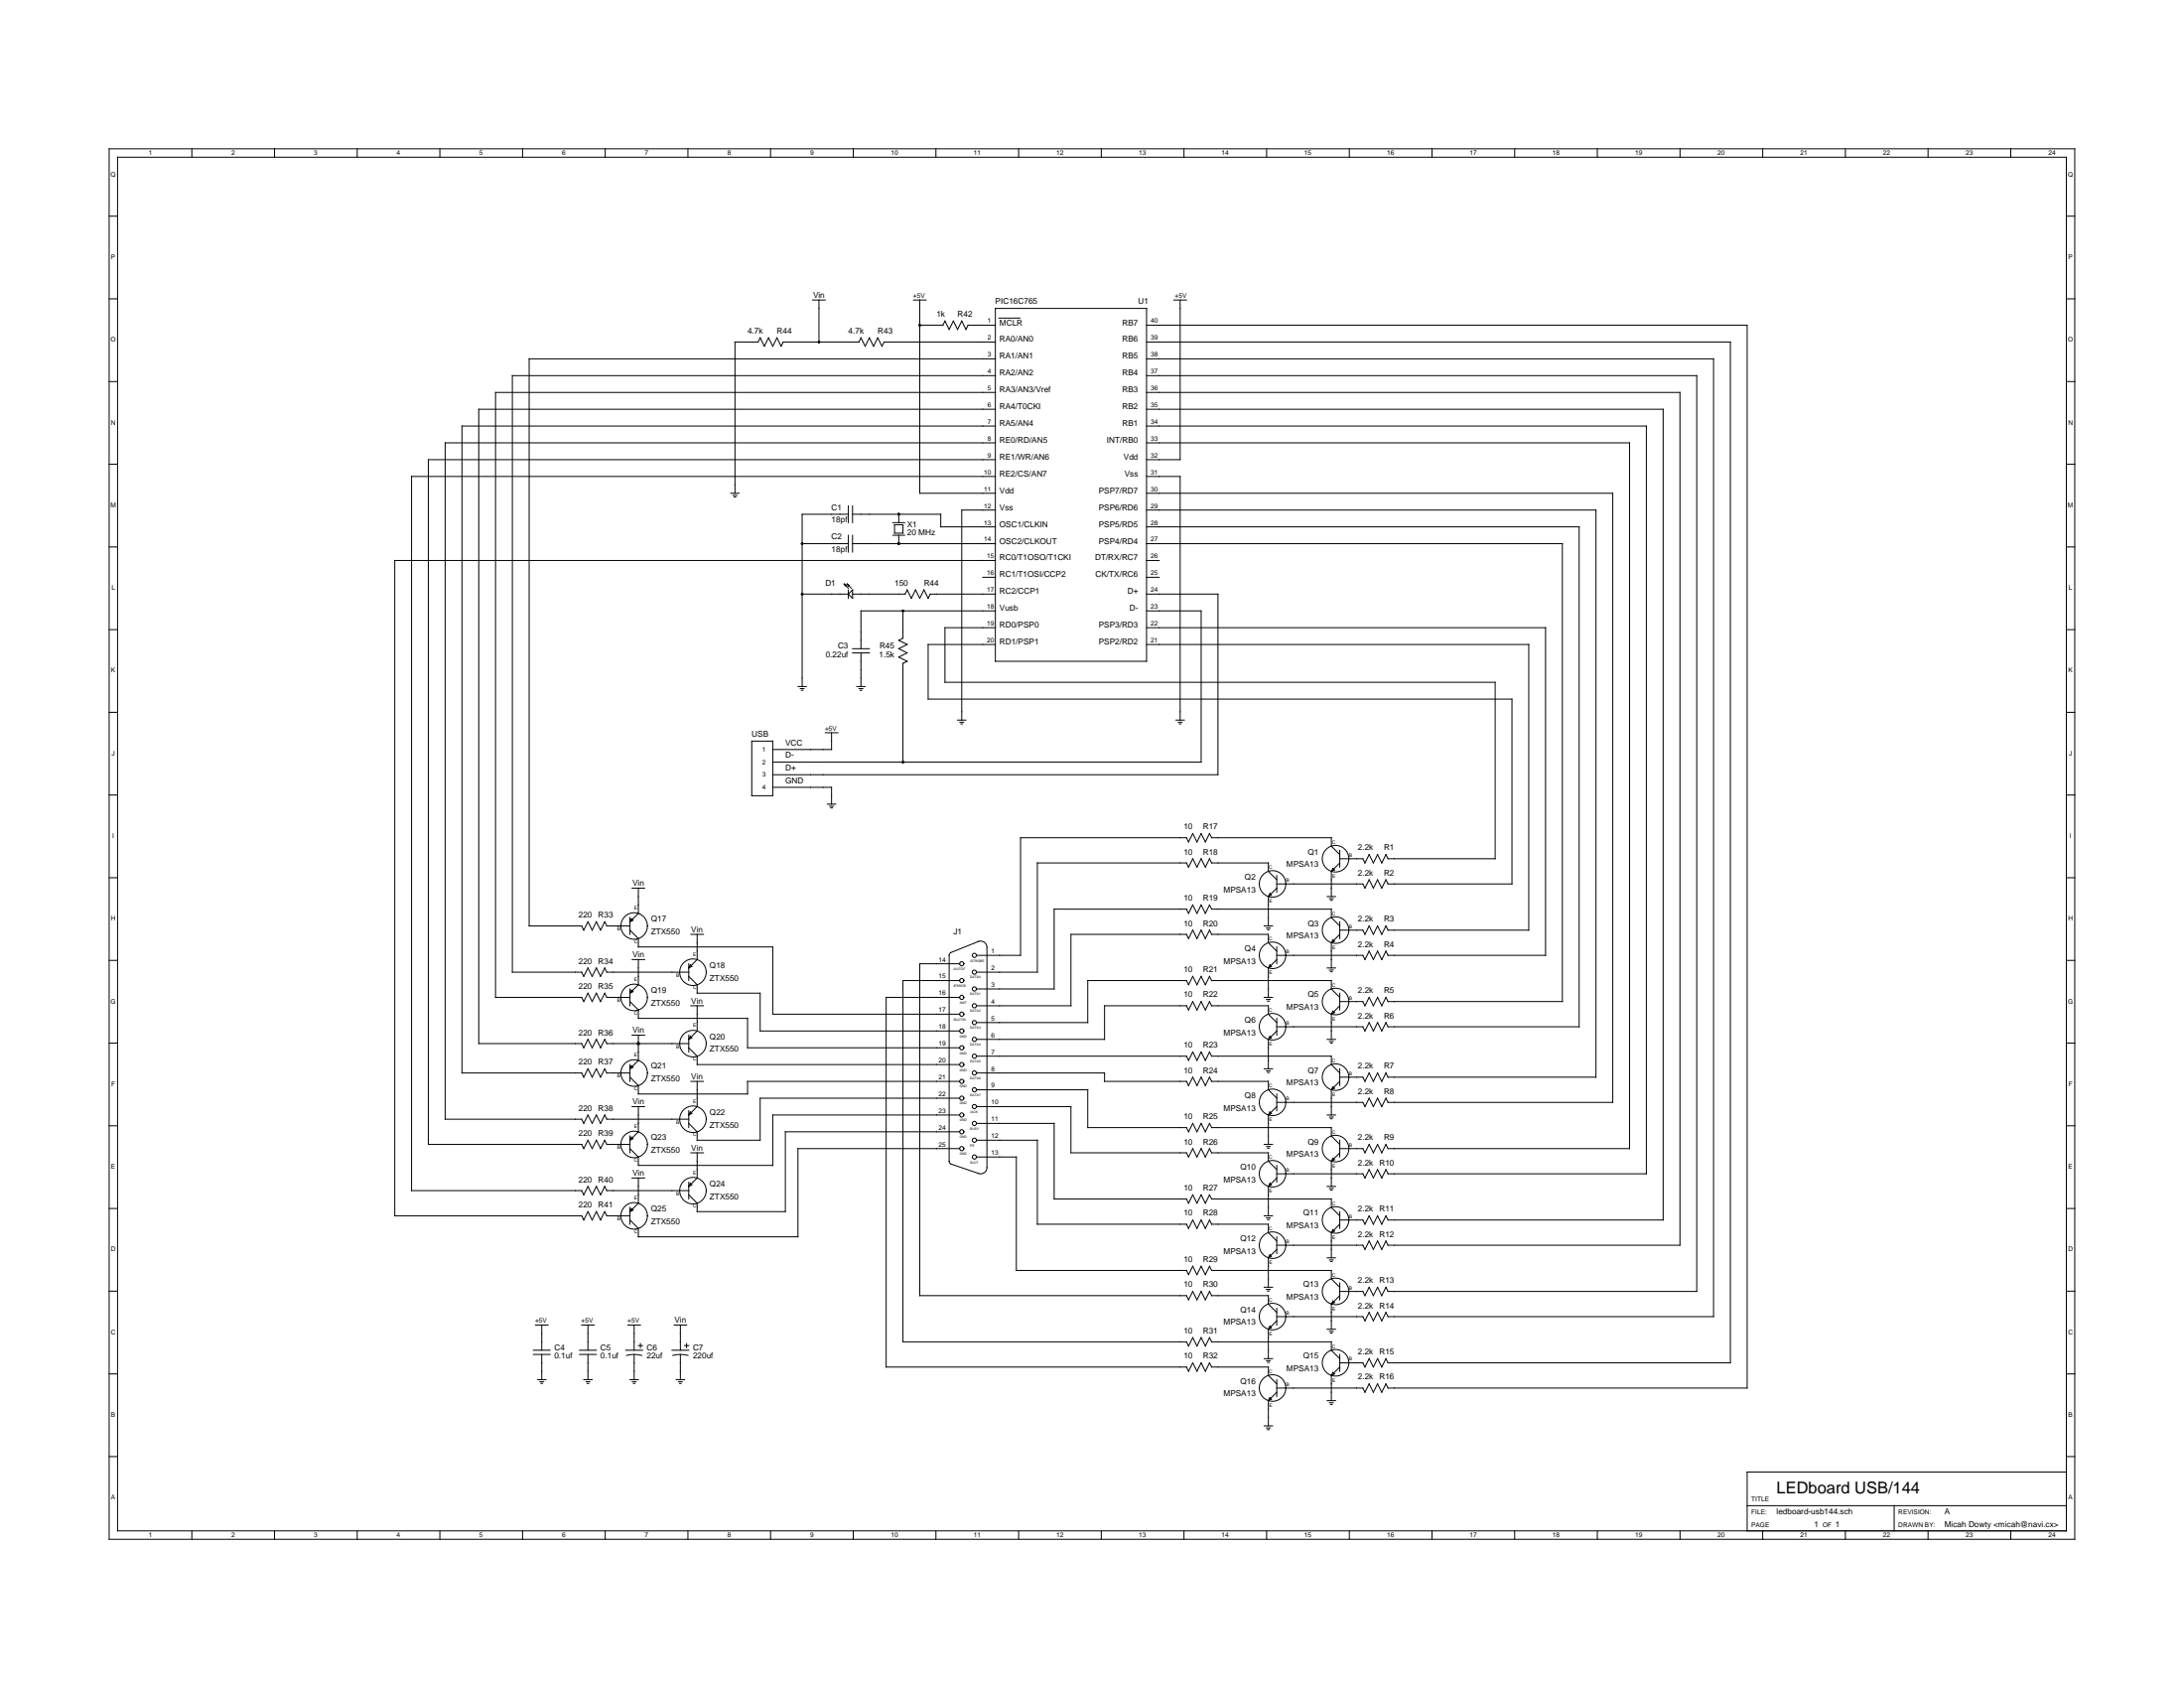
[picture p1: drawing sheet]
<svg xmlns="http://www.w3.org/2000/svg" width="279mm" height="216mm" viewBox="0 0 279 216" stroke-linecap="round" stroke-linejoin="round" font-family="sans-serif">
<g fill="none" stroke="#000" stroke-width=".13">
<path d="M14 19h251.4v177.9h-251.4zM24.5 19v1.1M35.1 19v1.1M45.7 19v1.1M56.3 19v1.1M66.9 19v1.1M77.4 19v1.1M88 19v1.1M98.6 19v1.1M109.2 19v1.1M119.7 19v1.1M130.3 19v1.1"/>
<path d="M140.9 19v1.1M151.5 19v1.1M162 19v1.1M172.6 19v1.1M183.2 19v1.1M193.8 19v1.1M204.3 19v1.1M214.9 19v1.1M225.5 19v1.1M236.1 19v1.1M246.7 19v1.1M257.2 19v1.1"/>
<path d="M14 38.2h1M14 27.6h1M15 20.1h249.3v175.7h-249.3zM104 38.4h1.6M104.8 38.4v5.3M116.9 38.4h1.6M117.7 38.4v24.7h9.6M127.3 39.4h19.4v45.2h-19.4zM150.2 38.4h1.6M151 38.4v20.4h-4.3M264.3 38.2h1.1M264.3 27.6h1.1"/>
<path d="M14 59.4h1M14 48.8h1M97 43.7l.2-.5 .6 1.1 .5-1.1 .6 1.1 .5-1.1 .5 1.1 .3-.6h9.7l.2-.5 .6 1.1 .5-1.1 .6 1.1 .5-1.1 .5 1.1 .3-.6h14.2M97 43.7h-3v19.4M117.7 41.6h2.9l.3-.5 .5 1 .6-1 .5 1 .5-1 .6 1 .2-.5h3.5M127.3 45.9h-59.6v72.5h6.7l.3 .6 .5-1.1 .6 1.1 .5-1.1 .5 1.1 .6-1.1 .2 .5h3M127.3 48h-61.8v76.3h8.9l.3 .6 .5-1.1 .6 1.1 .5-1.1 .5 1.1 .6-1.1 .2 .5h10.5M127.3 50.2h-63.9v77.4h11l.3 .5 .5-1.1 .6 1.1 .5-1.1 .5 1.1 .6-1.1 .2 .6h3M127.3 52.3h-66.1v81.2h13.2l.3 .5 .5-1.1 .6 1.1 .5-1.1 .5 1.1 .6-1.1 .2 .6h10.5M127.3 54.5h-68.2v82.7h15.3l.3 .6 .5-1.1 .6 1.1 .5-1.1 .5 1.1 .6-1.1 .2 .5h3M127.3 56.6h-70.4v86.5h17.5l.3 .6 .5-1.1 .6 1.1 .5-1.1 .5 1.1 .6-1.1 .2 .5h10.5M127.3 58.8h-72.5v87.6h19.6l.3 .5 .5-1.1 .6 1.1 .5-1.1 .5 1.1 .6-1.1 .2 .6h3"/>
<path d="M127.8 40.7h2.7M146.7 41.6h76.8v135.9h-45.9l-.3-.5-.5 1.1-.6-1.1-.5 1.1-.5-1.1-.6 1.1-.2-.6h-11.1M146.7 43.7h74.7v130.6h-43.8l-.3-.5-.5 1-.6-1-.5 1-.5-1-.6 1-.2-.5h-3M146.7 45.9h72.5v122.5h-41.6l-.3-.5-.5 1-.6-1-.5 1-.5-1-.6 1-.2-.5h-11.1M146.7 48h70.4v117.2h-39.5l-.3-.6-.5 1.1-.6-1.1-.5 1.1-.5-1.1-.6 1.1-.2-.5h-3M146.7 50.2h68.2v109.1h-37.3l-.3-.6-.5 1.1-.6-1.1-.5 1.1-.5-1.1-.6 1.1-.2-.5h-11.1M146.7 52.3h66.1v103.7h-35.2l-.3-.5-.5 1.1-.6-1.1-.5 1.1-.5-1.1-.6 1.1-.2-.6h-3M146.7 54.5h63.9v95.6h-33l-.3-.5-.5 1.1-.6-1.1-.5 1.1-.5-1.1-.6 1.1-.2-.6h-11.1M146.7 56.6h61.8v90.3h-30.9l-.3-.5-.5 1-.6-1-.5 1-.5-1-.6 1-.2-.5h-3M264.3 59.4h1.1M264.3 48.8h1.1M14 70h1"/>
<path d="M93.5 63.1h1.1M93.8 63.4h.5M93.9 63.6h.2M102.6 69.5h5.9M102.6 76h5.9M108 74.7l.5 .5M108 74.7l.3 .2M108 74.7l.2 .3M108.4 74.7l.5 .5M108.4 74.7l.2 .2M108.4 74.7l.1 .3M108.5 65.8h-5.9v22"/>
<path d="M108.5 64.7v2.2M108.5 68.5v2.1M108.5 75.4v1.1M109.1 65.8h11.3v1.6h6.9M109.1 69.5h18.2M109.1 76h6.7l.3-.6 .5 1.1 .5-1.1 .6 1.1 .5-1.1 .5 1.1 .3-.5h8.3M109.1 64.7v2.2M109.1 68.5v2.1M109.1 75.4v1.1l-.6-.5zM114.2 68.5h1.5M114.2 66.9h1.5M114.4 67.1h1.1v1.1h-1.1z"/>
<path d="M115 65.8v1.1M115 68.5v1M115.5 78.1v3.5l-.5 .3 1.1 .5-1.1 .6 1.1 .5-1.1 .5 1.1 .6-.6 .3v12.6M125.7 73.8h1.6M127.3 60.9h-74.6v91.4h21.7l.3 .5 .5-1.1 .6 1.1 .5-1.1 .5 1.1 .6-1.1 .2 .6h10.5M127.3 65.2h-4.3v26.9M127.3 71.7h-76.8v83.8h23.9l.3 .5 .5-1 .6 1 .5-1 .5 1 .6-1 .2 .5h3M127.3 78.1h-17.2v4.9M146.7 60.9h4.3v31.2M146.7 63.1h59.6v77.9h-28.7l-.3-.5-.5 1-.6-1-.5 1-.5-1-.6 1-.2-.5h-11.1M146.7 65.2h57.5v72.6h-26.6l-.3-.6-.5 1.1-.6-1.1-.5 1.1-.5-1.1-.6 1.1-.2-.5h-3M146.7 67.4h55.3v63.9h-24.4l-.3-.5-.5 1.1-.6-1.1-.5 1.1-.5-1.1-.6 1.1-.2-.6h-11.1"/>
<path d="M146.7 69.5h53.2v58.6h-22.3l-.3-.5-.5 1-.6-1-.5 1-.5-1-.6 1-.2-.5h-3M146.7 71.7h1.6M146.7 73.8h1.6M146.7 76h9.1v23.1h-56.9M146.7 78.1h7v19.4h-54.8M264.3 70h1.1M14 91.1h1M14 80.5h1M96.2 94.8h2.7v7h-2.7zM102.1 87.8h1.1M102.4 88.1h.5M102.5 88.3h.2"/>
<path d="M105.6 93.7h1.6M106.4 93.7v2.2h-7.5M109.1 83h2.1M109.1 83.5h2.1M109.6 87.8h1.1M109.9 88.1h.5M110 88.3h.2M110.1 83.5v4.3M122.5 92.1h1.1M122.8 92.4h.5M122.9 92.6h.2M127.3 80.3h-6.4v7h70.4v22.5h-13.7l-.3-.5-.5 1.1-.6-1.1-.5 1.1-.5-1.1-.6 1.1-.2-.6h-3"/>
<path d="M127.3 82.4h-8.6v7h74.7v23.7h-15.8l-.3-.6-.5 1.1-.6-1.1-.5 1.1-.5-1.1-.6 1.1-.2-.5h-11.1M146.7 80.3h51v41.9h-20.1l-.3-.5-.5 1-.6-1-.5 1-.5-1-.6 1-.2-.5h-11.1M146.7 82.4h48.9v36.6h-18l-.3-.6-.5 1.1-.6-1.1-.5 1.1-.5-1.1-.6 1.1-.2-.5h-3M150.4 92.1h1.1M150.7 92.4h.5M150.9 92.6h.2M264.3 91.1h1.1M264.3 80.5h1.1M14 112.3h1M14 101.7h1M80.6 119l1.1 1v1.1h17.2v8.6h23.9M80.6 117.4v2.1"/>
<path d="M80.8 117.5l.2 .2-.4 .2zM80.9 113.6h1.6M81.7 113.6v3.2l-1.1 1.1M88.4 119.5h1.6M89.2 119.5v3.2l-1.1 1.1M98.9 100.7h7.5v2.2M105.8 102.9h1.1M106.1 103.1h.5M106.3 103.3h.2M154.7 106.6l.3 .5h15.3v1.1l1.1 1.1M154.7 115.7l.3 .6h15.3v1.1l1.1 1M154.7 109.8l.3 .6h7.3v1l1 1.1"/>
<path d="M154.7 119l.3 .5h7.3v1.1l1 1.1M154.7 119l-.5 1-.5-1-.6 1-.5-1-.5 1-.3-.5h-14.8v9.1h-12.1M154.7 115.7l-.5 1.1-.5-1.1-.6 1.1-.5-1.1-.5 1.1-.3-.5h-16.9v10.2h-10M154.7 109.8l-.5 1.1-.5-1.1-.6 1.1-.5-1.1-.5 1.1-.3-.5h-19.1v13.9h-7.8M154.7 106.6l-.5 1.1-.5-1.1-.6 1.1-.5-1.1-.5 1.1-.3-.6h-21.2v15.1h-5.7M161.7 118.4h1.1M162 118.7h.5M162.2 118.9h.2M162.3 114.7v3.7M162.5 114.3l.1 .2-.3 .2zM163.3 113.6l-1 1.1M163.3 112v2.1"/>
<path d="M169.8 114.7h1.1M170.1 114.9h.5M170.2 115.2h.2M170.3 111.4v3.3M170.5 111.1l.2 .2-.4 .1zM171.4 110.4l-1.1 1M171.4 108.8v2.1M171.4 117.9v2.1M171.4 119.5l-1.1 1.1M264.3 112.3h1.1M264.3 101.7h1.1M14 133.4h1"/>
<path d="M14 122.8h1M80.6 137.8l1.1 1.1v1h13.9v-1.6h27.2M80.6 128.1l1.1 1.1v1.1h13.9v3.7h27.2M80.6 126.5v2.1M80.6 136.2v2.1M80.8 136.3l.2 .2-.4 .2zM80.8 126.6l.2 .2-.4 .2zM80.9 122.7h1.6M80.9 132.4h1.6M81.7 122.7v3.3l-1.1 1M81.7 132.4v3.2l-1.1 1.1M88.1 134l1.1 1.1v1.1h33.6"/>
<path d="M88.1 124.9l1.1 1.1v1h8v4.9h25.6M88.1 123.3v2.1M88.1 132.4v2.2M88.3 123.4l.2 .2-.4 .2zM88.3 132.6l.2 .1-.4 .2zM88.4 128.6h1.6M88.4 138.3h1.6M89.2 128.6v3.3l-1.1 1M89.2 138.3v3.2l-1.1 1.1M122.8 127.6h-9.4v47.2h38.4l.3 .6 .5-1.1 .5 1.1 .6-1.1 .5 1.1 .5-1.1M122.8 125.4h-7.3v46.2h36.3l.3 .6 .5-1.1 .5 1.1 .6-1.1 .5 1.1 .5-1.1M122.8 123.3h-5.1v42.4h34.1l.3 .6 .5-1.1 .5 1.1 .6-1.1 .5 1.1 .5-1.1"/>
<path d="M124.9 139.4h14.3v4.8h12.6l.3 .6 .5-1.1 .5 1.1 .6-1.1 .5 1.1 .5-1.1M124.9 137.2h16.4v1.1h10.5l.3 .6 .5-1.1 .5 1.1 .6-1.1 .5 1.1 .5-1.1M125.2 120.4a.81 .81 0 0 1 1.1 .8v28.1a.81 .81 0 0 1-1.1 .8l-3.6-1.2-.2-.4v-26.3l.2-.4M125.2 120.4l-3.6 1.4M154.7 134.6l.3 .5h15.3v1.1l1.1 1M154.7 128.1l.3 .5h7.3v1.1l1 1.1M154.7 137.8l.3 .5h7.3v1.1l1 1.1M154.7 124.9l.3 .5h15.3v1.1l1.1 1.1M154.7 134.6l-.5 1-.5-1-.6 1-.5-1-.5 1-.3-.5h-26.9M154.7 128.1l-.5 1.1-.5-1.1-.6 1.1-.5-1.1-.5 1.1-.3-.6h-10.5v4.3h-16.4M154.7 124.9l-.5 1.1-.5-1.1-.6 1.1-.5-1.1-.5 1.1-.3-.6h-12.6v5.4h-14.3M161.7 127.6h1.1"/>
<path d="M161.7 136.7h1.1M162 137h.5M162 127.8h.5M162.2 137.2h.2M162.2 128.1h.2M162.3 123.8v3.8M162.3 132.9v3.8M162.5 123.4l.1 .2-.3 .2zM162.5 132.6l.1 .1-.3 .2zM163.3 121.1v2.2M163.3 130.3v2.1M163.3 139.9v2.2"/>
<path d="M163.3 122.7l-1 1.1M163.3 131.9l-1 1M169.8 132.9h1.1M169.8 123.8h1.1M170.1 133.2h.5M170.1 124.1h.5M170.2 133.4h.2M170.2 124.3h.2M170.3 120.6v3.2M170.3 129.7v3.2M170.3 139.4v3.2M170.5 120.2l.2 .2-.4 .2z"/>
<path d="M170.5 129.3l.2 .2-.4 .2zM170.5 139l.2 .2-.4 .2zM171.4 127v2.2M171.4 136.7v2.2M171.4 128.6l-1.1 1.1M171.4 138.3l-1.1 1.1M264.3 133.4h1.1M264.3 122.8h1.1M14 154.6h1M14 144h1M80.6 145.3v2.1M80.6 154.4v2.2"/>
<path d="M80.8 145.4l.2 .2-.4 .2zM80.8 154.6l.2 .2-.4 .2zM80.9 141.5h1.6M80.9 150.7h1.6M81.7 141.5v3.3l-1.1 1M81.7 150.7v3.2l-1.1 1.1M88.1 142.1v2.1M88.1 151.2v2.2M88.3 142.2l.2 .2-.4 .2zM88.3 151.4l.2 .2-.4 .1zM88.4 147.4h1.6M89.2 147.4v3.3l-1.1 1"/>
<path d="M122.8 140.5h-25.6v5.3h-8v-1l-1.1-1.1M122.8 146.9h-20.7v11.3h-20.4v-1.1l-1.1-1.1M122.8 142.6h-23.9v6.5h-17.2v-1.1l-1.1-1.1M122.8 144.8h-22.3v10.2h-11.3v-1.1l-1.1-1.1M124.9 148h5.1v14.5h21.8l.3 .5 .5-1 .5 1 .6-1 .5 1 .5-1M124.9 145.8h7.8v10.8h19.1l.3 .5 .5-1.1 .5 1.1 .6-1.1 .5 1.1 .5-1.1M124.9 143.7h10v9.7h16.9l.3 .5 .5-1.1 .5 1.1 .6-1.1 .5 1.1 .5-1.1M124.9 141.5h12.1v5.9h14.8l.3 .6 .5-1.1 .5 1.1 .6-1.1 .5 1.1 .5-1.1M154.7 143.7l.3 .5h15.3v1.1l1.1 1.1M154.7 152.8l.3 .6h15.3v1l1.1 1.1M154.7 146.9l.3 .5h7.3v1.1l1 1.1M154.7 156l.3 .6h7.3v1.1l1 1"/>
<path d="M161.7 146.4h1.1M161.7 155.5h1.1M162 146.6h.5M162 155.8h.5M162.2 146.9h.2M162.2 156h.2M162.3 142.6v3.8M162.3 151.7v3.8M162.5 142.2l.1 .2-.3 .2zM162.5 151.4l.1 .2-.3 .1zM163.3 149.1v2.1M163.3 158.2v2.1"/>
<path d="M163.3 141.5l-1 1.1M163.3 150.7l-1 1M163.3 159.8l-1 1.1M169.8 142.6h1.1M169.8 151.7h1.1M170.1 142.9h.5M170.1 152h.5M170.2 143.1h.2M170.2 152.2h.2M170.3 148.5v3.2M170.3 157.7v3.2M170.5 148.1l.2 .2-.4 .2z"/>
<path d="M170.5 157.3l.2 .2-.4 .2zM171.4 145.8v2.2M171.4 155v2.1M171.4 147.4l-1.1 1.1M171.4 156.6l-1.1 1.1M264.3 154.6h1.1M264.3 144h1.1M14 165.1h1M14 175.7h1M68.2 173.2h2.2M68.2 172.7h2.2M68.5 169.5h1.6"/>
<path d="M68.8 176.5h1M69.1 176.7h.4M69.2 176.9h.2M69.3 169.5v3.2M69.3 173.2v3.3M74.1 173.2h2.2M74.1 172.7h2.2M74.4 169.5h1.6M74.7 176.5h1.1M75 176.7h.5M75.1 176.9h.2M75.2 169.5v3.2"/>
<path d="M75.2 173.2v3.3M80.1 172.7h2.1M80.2 173.4l.9-.2 1 .2M80.3 169.5h1.6M80.6 176.5h1.1M80.9 176.7h.5M81 176.9h.2M81.1 169.5v3.2M81.1 173.2v3.3M81.7 172.1h.5M81.9 171.8v.6M86 172.7h2.1"/>
<path d="M86.1 173.4l.9-.2 1 .2M86.2 169.5h1.6M86.5 176.5h1.1M86.8 176.7h.5M86.9 176.9h.2M87 169.5v3.2M87 173.2v3.3M87.6 172.1h.5M87.8 171.8v.6M154.7 174.3l.3 .5h7.3v1.1l1 1.1M154.7 162l.3 .5h15.3v1.1l1.1 1M154.7 171.1l.3 .5h15.3v1.1l1.1 1.1"/>
<path d="M154.7 165.2l.3 .5h7.3v1.1l1 1.1M161.7 164.6h1.1M161.7 173.8h1.1M162 164.9h.5M162 174h.5M162.2 165.1h.2M162.2 174.3h.2M162.3 160.9v3.7M162.3 170v3.8M162.3 179.1v3.3M162.5 160.5l.1 .2-.3 .2zM162.5 169.6l.1 .2-.3 .2z"/>
<path d="M162.5 178.8l.1 .2-.3 .1zM163.3 167.3v2.2M163.3 176.5v2.1M163.3 168.9l-1 1.1M163.3 178.1l-1 1M169.8 160.9h1.1M169.8 170h1.1M169.8 179.1h1.1M170.1 161.1h.5M170.1 170.3h.5M170.1 179.4h.5M170.2 161.4h.2"/>
<path d="M170.2 170.5h.2M170.2 179.6h.2M170.3 166.8v3.2M170.3 175.9v3.2M170.5 166.4l.2 .2-.4 .2zM170.5 175.5l.2 .2-.4 .2zM171.4 164.1v2.2M171.4 173.2v2.2M171.4 165.7l-1.1 1.1M171.4 174.8l-1.1 1.1M264.3 165.1h1.1M264.3 175.7h1.1"/>
<path d="M14 186.3h1M24.5 195.8v1.1M35.1 195.8v1.1M45.7 195.8v1.1M56.3 195.8v1.1M66.9 195.8v1.1M77.4 195.8v1.1M88 195.8v1.1M98.6 195.8v1.1M109.2 195.8v1.1M119.7 195.8v1.1M130.3 195.8v1.1"/>
<path d="M140.9 195.8v1.1M151.5 195.8v1.1M161.7 182.4h1.1M162 182.6h.5M162 195.8v1.1M162.2 182.9h.2M172.6 195.8v1.1M183.2 195.8v1.1M193.8 195.8v1.1M204.3 195.8v1.1M214.9 195.8v1.1M223.5 192.6h40.8"/>
<path d="M225.5 195.8v1.1M236.1 195.8v1.1M242.3 192.6v3.2M246.7 195.8v1.1M257.2 195.8v1.1M264.3 188.3h-40.8v7.5M264.3 186.3h1.1"/>
<circle cx="81.1" cy="118.4" r="1.7"/>
<circle cx="162.8" cy="113.1" r="1.7"/>
<circle cx="170.9" cy="119" r="1.7"/>
<circle cx="170.9" cy="109.8" r="1.7"/>
<circle cx="81.1" cy="127.6" r="1.7"/>
<circle cx="81.1" cy="137.2" r="1.7"/>
<circle cx="88.7" cy="133.5" r="1.7"/>
<circle cx="88.7" cy="124.3" r="1.7"/>
<circle cx="123" cy="129.7" r=".27"/>
<circle cx="123" cy="136.2" r=".27"/>
<circle cx="123" cy="125.4" r=".27"/>
<circle cx="123" cy="131.9" r=".27"/>
<circle cx="123" cy="134" r=".27"/>
<circle cx="123" cy="138.3" r=".27"/>
<circle cx="123" cy="127.6" r=".27"/>
<circle cx="123" cy="123.3" r=".27"/>
<circle cx="124.6" cy="137.2" r=".27"/>
<circle cx="124.6" cy="122.2" r=".27"/>
<circle cx="124.6" cy="132.9" r=".27"/>
<circle cx="124.6" cy="126.5" r=".27"/>
<circle cx="124.6" cy="139.4" r=".27"/>
<circle cx="124.6" cy="128.6" r=".27"/>
<circle cx="124.6" cy="130.8" r=".27"/>
<circle cx="124.6" cy="135.1" r=".27"/>
<circle cx="124.6" cy="124.3" r=".27"/>
<circle cx="162.8" cy="131.3" r="1.7"/>
<circle cx="162.8" cy="122.2" r="1.7"/>
<circle cx="170.9" cy="137.8" r="1.7"/>
<circle cx="170.9" cy="128.1" r="1.7"/>
<circle cx="81.1" cy="155.5" r="1.7"/>
<circle cx="81.1" cy="146.4" r="1.7"/>
<circle cx="88.7" cy="143.2" r="1.7"/>
<circle cx="88.7" cy="152.3" r="1.7"/>
<circle cx="123" cy="144.8" r=".27"/>
<circle cx="123" cy="146.9" r=".27"/>
<circle cx="123" cy="140.5" r=".27"/>
<circle cx="123" cy="142.6" r=".27"/>
<circle cx="124.6" cy="145.8" r=".27"/>
<circle cx="124.6" cy="148" r=".27"/>
<circle cx="124.6" cy="143.7" r=".27"/>
<circle cx="124.6" cy="141.5" r=".27"/>
<circle cx="162.8" cy="159.3" r="1.7"/>
<circle cx="162.8" cy="141" r="1.7"/>
<circle cx="162.8" cy="150.1" r="1.7"/>
<circle cx="170.9" cy="156" r="1.7"/>
<circle cx="170.9" cy="146.9" r="1.7"/>
<circle cx="162.8" cy="168.4" r="1.7"/>
<circle cx="162.8" cy="177.5" r="1.7"/>
<circle cx="170.9" cy="165.2" r="1.7"/>
<circle cx="170.9" cy="174.3" r="1.7"/>
</g>
<g fill="#000">
<circle cx="104.8" cy="43.7" r=".16"/>
<circle cx="117.7" cy="41.6" r=".16"/>
<circle cx="102.6" cy="69.5" r=".16"/>
<circle cx="102.6" cy="76" r=".16"/>
<circle cx="115" cy="65.8" r=".16"/>
<circle cx="115" cy="69.5" r=".16"/>
<circle cx="115.5" cy="78.1" r=".16"/>
<circle cx="115.5" cy="97.5" r=".16"/>
<circle cx="81.7" cy="133.5" r=".16"/>
</g>
<text font-size="2.1" x="227.3" y="191">LEDboard USB/144</text>
<g font-size="1">
<text x="104" y="38.1">Vin</text>
<text x="119.8" y="40.5">1k</text>
<text x="122.5" y="40.5">R42</text>
<text x="127.3" y="38.9">PIC16C765</text>
<text x="127.9" y="41.6">MCLR</text>
<text x="143.6" y="41.6">RB7</text>
<text x="145.6" y="38.9">U1</text>
<text x="95.6" y="42.7">4.7k</text>
<text x="99.4" y="42.7">R44</text>
<text x="108.5" y="42.7">4.7k</text>
<text x="112.3" y="42.7">R43</text>
<text x="127.9" y="43.7">RA0/AN0</text>
<text x="127.9" y="45.9">RA1/AN1</text>
<text x="143.6" y="45.9">RB5</text>
<text x="143.6" y="43.7">RB6</text>
<text x="127.9" y="48">RA2/AN2</text>
<text x="127.9" y="50.2">RA3/AN3/Vref</text>
<text x="127.9" y="52.3">RA4/T0CKI</text>
<text x="143.6" y="52.3">RB2</text>
<text x="143.6" y="50.2">RB3</text>
<text x="143.6" y="48">RB4</text>
<text x="127.9" y="54.5">RA5/AN4</text>
<text x="127.9" y="56.6">RE0/RD/AN5</text>
<text x="127.9" y="58.8">RE1/WR/AN6</text>
<text x="141.6" y="56.6">INT/RB0</text>
<text x="143.6" y="54.5">RB1</text>
<text x="143.7" y="58.8">Vdd</text>
<text x="106.4" y="65.2">C1</text>
<text x="127.9" y="60.9">RE2/CS/AN7</text>
<text x="127.9" y="63.1">Vdd</text>
<text x="127.9" y="65.2">Vss</text>
<text x="140.6" y="65.2">PSP6/RD6</text>
<text x="140.6" y="63.1">PSP7/RD7</text>
<text x="143.9" y="60.9">Vss</text>
<text x="106.4" y="69">C2</text>
<text x="106.4" y="70.6">18pf</text>
<text x="106.4" y="66.9">18pf</text>
<text x="116.1" y="67.4">X1</text>
<text x="116.1" y="68.5">20 MHz</text>
<text x="127.9" y="67.4">OSC1/CLKIN</text>
<text x="127.9" y="69.5">OSC2/CLKOUT</text>
<text x="127.9" y="71.7">RC0/T1OSO/T1CKI</text>
<text x="140.1" y="71.7">DT/RX/RC7</text>
<text x="140.6" y="69.5">PSP4/RD4</text>
<text x="140.6" y="67.4">PSP5/RD5</text>
<text x="105.6" y="74.9">D1</text>
<text x="114.4" y="74.9">150</text>
<text x="118.2" y="74.9">R44</text>
<text x="127.9" y="73.8">RC1/T1OSI/CCP2</text>
<text x="127.9" y="76">RC2/CCP1</text>
<text x="140.1" y="73.8">CK/TX/RC6</text>
<text x="144.2" y="76">D+</text>
<text x="107.2" y="83">C3</text>
<text x="112.5" y="83">R45</text>
<text x="127.9" y="78.1">Vusb</text>
<text x="127.9" y="80.3">RD0/PSP0</text>
<text x="127.9" y="82.4">RD1/PSP1</text>
<text x="140.6" y="82.4">PSP2/RD2</text>
<text x="140.6" y="80.3">PSP3/RD3</text>
<text x="144.5" y="78.1">D-</text>
<text x="105.6" y="84">0.22uf</text>
<text x="112.5" y="84">1.5k</text>
<text x="96.2" y="94.3">USB</text>
<text x="100.5" y="95.3">VCC</text>
<text x="100.5" y="100.2">GND</text>
<text x="100.5" y="96.9">D-</text>
<text x="100.5" y="98.6">D+</text>
<text x="151.4" y="106.1">10</text>
<text x="153.9" y="106.1">R17</text>
<text x="80.9" y="113.3">Vin</text>
<text x="151.4" y="109.3">10</text>
<text x="153.9" y="109.3">R18</text>
<text x="159.3" y="112.5">Q2</text>
<text x="164.6" y="110.9">MPSA13</text>
<text x="167.3" y="109.3">Q1</text>
<text x="173.7" y="108.8">2.2k</text>
<text x="173.7" y="112">2.2k</text>
<text x="177" y="108.8">R1</text>
<text x="177" y="112">R2</text>
<text x="74" y="117.4">220</text>
<text x="76.5" y="117.4">R33</text>
<text x="83.3" y="117.9">Q17</text>
<text x="83.3" y="119.5">ZTX550</text>
<text x="88.4" y="119.2">Vin</text>
<text x="122" y="119.5">J1</text>
<text x="151.4" y="118.4">10</text>
<text x="151.4" y="115.2">10</text>
<text x="153.9" y="118.4">R20</text>
<text x="153.9" y="115.2">R19</text>
<text x="156.5" y="114.1">MPSA13</text>
<text x="167.3" y="118.4">Q3</text>
<text x="173.7" y="117.9">2.2k</text>
<text x="177" y="117.9">R3</text>
<text x="74" y="123.3">220</text>
<text x="76.5" y="123.3">R34</text>
<text x="80.9" y="122.5">Vin</text>
<text x="90.8" y="123.8">Q18</text>
<text x="90.8" y="125.4">ZTX550</text>
<text x="151.4" y="124.3">10</text>
<text x="153.9" y="124.3">R21</text>
<text x="156.5" y="123.3">MPSA13</text>
<text x="159.3" y="121.7">Q4</text>
<text x="164.6" y="120">MPSA13</text>
<text x="173.7" y="121.1">2.2k</text>
<text x="177" y="121.1">R4</text>
<text x="74" y="126.5">220</text>
<text x="76.5" y="126.5">R35</text>
<text x="83.3" y="127">Q19</text>
<text x="83.3" y="128.6">ZTX550</text>
<text x="88.4" y="128.4">Vin</text>
<text x="151.4" y="127.6">10</text>
<text x="153.9" y="127.6">R22</text>
<text x="159.3" y="130.8">Q6</text>
<text x="164.6" y="129.2">MPSA13</text>
<text x="167.3" y="127.6">Q5</text>
<text x="173.7" y="127">2.2k</text>
<text x="173.7" y="130.3">2.2k</text>
<text x="177" y="127">R5</text>
<text x="177" y="130.3">R6</text>
<text x="74" y="132.4">220</text>
<text x="74" y="136.2">220</text>
<text x="76.5" y="132.4">R36</text>
<text x="76.5" y="136.2">R37</text>
<text x="80.9" y="132.1">Vin</text>
<text x="83.3" y="136.7">Q21</text>
<text x="90.8" y="132.9">Q20</text>
<text x="90.8" y="134.5">ZTX550</text>
<text x="151.4" y="137.2">10</text>
<text x="151.4" y="134">10</text>
<text x="153.9" y="137.2">R24</text>
<text x="153.9" y="134">R23</text>
<text x="156.5" y="132.4">MPSA13</text>
<text x="167.3" y="137.2">Q7</text>
<text x="173.7" y="136.7">2.2k</text>
<text x="177" y="136.7">R7</text>
<text x="74" y="142.1">220</text>
<text x="76.5" y="142.1">R38</text>
<text x="80.9" y="141.3">Vin</text>
<text x="83.3" y="138.3">ZTX550</text>
<text x="88.4" y="138">Vin</text>
<text x="90.8" y="142.6">Q22</text>
<text x="151.4" y="143.1">10</text>
<text x="153.9" y="143.1">R25</text>
<text x="156.5" y="142.1">MPSA13</text>
<text x="159.3" y="140.5">Q8</text>
<text x="164.6" y="138.9">MPSA13</text>
<text x="173.7" y="139.9">2.2k</text>
<text x="177" y="139.9">R8</text>
<text x="74" y="145.3">220</text>
<text x="76.5" y="145.3">R39</text>
<text x="83.3" y="145.8">Q23</text>
<text x="83.3" y="147.4">ZTX550</text>
<text x="88.4" y="147.2">Vin</text>
<text x="90.8" y="144.2">ZTX550</text>
<text x="151.4" y="146.4">10</text>
<text x="153.9" y="146.4">R26</text>
<text x="158.7" y="149.6">Q10</text>
<text x="164.6" y="148">MPSA13</text>
<text x="167.3" y="146.4">Q9</text>
<text x="173.7" y="145.8">2.2k</text>
<text x="173.7" y="149.1">2.2k</text>
<text x="176.5" y="149.1">R10</text>
<text x="177" y="145.8">R9</text>
<text x="74" y="151.2">220</text>
<text x="74" y="154.4">220</text>
<text x="76.5" y="151.2">R40</text>
<text x="76.5" y="154.4">R41</text>
<text x="80.9" y="150.4">Vin</text>
<text x="83.3" y="155">Q25</text>
<text x="90.8" y="151.7">Q24</text>
<text x="90.8" y="153.4">ZTX550</text>
<text x="151.4" y="155.5">10</text>
<text x="151.4" y="152.3">10</text>
<text x="153.9" y="155.5">R28</text>
<text x="153.9" y="152.3">R27</text>
<text x="156.5" y="151.2">MPSA13</text>
<text x="166.7" y="155.5">Q11</text>
<text x="173.7" y="155">2.2k</text>
<text x="176.5" y="155">R11</text>
<text x="83.3" y="156.6">ZTX550</text>
<text x="151.4" y="161.4">10</text>
<text x="153.9" y="161.4">R29</text>
<text x="156.5" y="160.3">MPSA13</text>
<text x="158.7" y="158.7">Q12</text>
<text x="164.6" y="157.1">MPSA13</text>
<text x="173.7" y="158.2">2.2k</text>
<text x="176.5" y="158.2">R12</text>
<text x="151.4" y="164.6">10</text>
<text x="153.9" y="164.6">R30</text>
<text x="158.7" y="167.9">Q14</text>
<text x="164.6" y="166.3">MPSA13</text>
<text x="166.7" y="164.6">Q13</text>
<text x="173.7" y="164.1">2.2k</text>
<text x="173.7" y="167.3">2.2k</text>
<text x="176.5" y="164.1">R13</text>
<text x="176.5" y="167.3">R14</text>
<text x="70.9" y="172.7">C4</text>
<text x="70.9" y="173.8">0.1uf</text>
<text x="76.8" y="172.7">C5</text>
<text x="76.8" y="173.8">0.1uf</text>
<text x="82.7" y="172.7">C6</text>
<text x="82.7" y="173.8">22uf</text>
<text x="86.3" y="169.2">Vin</text>
<text x="88.7" y="172.7">C7</text>
<text x="88.7" y="173.8">220uf</text>
<text x="151.4" y="173.8">10</text>
<text x="151.4" y="170.6">10</text>
<text x="153.9" y="173.8">R32</text>
<text x="153.9" y="170.6">R31</text>
<text x="156.5" y="169.5">MPSA13</text>
<text x="166.7" y="173.8">Q15</text>
<text x="173.7" y="173.2">2.2k</text>
<text x="176.5" y="173.2">R15</text>
<text x="156.5" y="178.6">MPSA13</text>
<text x="158.7" y="177">Q16</text>
<text x="164.6" y="175.4">MPSA13</text>
<text x="173.7" y="176.5">2.2k</text>
<text x="176.5" y="176.5">R16</text>
<text x="227.3" y="193.7">ledboard-usb144.sch</text>
<text x="232.1" y="195.3">1</text>
<text x="234.8" y="195.3">1</text>
<text x="248.8" y="193.7">A</text>
<text x="248.8" y="195.3">Micah Dowty &lt;micah@navi.cx&gt;</text>
</g>
<g font-size=".8">
<text x="14.2" y="22.6">Q</text>
<text x="19" y="19.8">1</text>
<text x="29.6" y="19.8">2</text>
<text x="40.2" y="19.8">3</text>
<text x="50.8" y="19.8">4</text>
<text x="61.3" y="19.8">5</text>
<text x="71.9" y="19.8">6</text>
<text x="82.5" y="19.8">7</text>
<text x="93.1" y="19.8">8</text>
<text x="103.6" y="19.8">9</text>
<text x="114" y="19.8">10</text>
<text x="124.6" y="19.8">11</text>
<text x="135.1" y="19.8">12</text>
<text x="145.7" y="19.8">13</text>
<text x="156.3" y="19.8">14</text>
<text x="166.9" y="19.8">15</text>
<text x="177.4" y="19.8">16</text>
<text x="188" y="19.8">17</text>
<text x="198.6" y="19.8">18</text>
<text x="209.2" y="19.8">19</text>
<text x="219.8" y="19.8">20</text>
<text x="230.3" y="19.8">21</text>
<text x="240.9" y="19.8">22</text>
<text x="251.5" y="19.8">23</text>
<text x="262.1" y="19.8">24</text>
<text x="264.6" y="22.6">Q</text>
<text x="14.2" y="33.1">P</text>
<text x="264.6" y="33.1">P</text>
<text x="116.8" y="38.1">+5V</text>
<text x="126.3" y="41.3">1</text>
<text x="147.2" y="41.3">40</text>
<text x="150.3" y="38.1">+5V</text>
<text x="14.2" y="43.7">O</text>
<text x="126.3" y="43.5">2</text>
<text x="126.3" y="45.6">3</text>
<text x="126.3" y="47.8">4</text>
<text x="147.2" y="47.8">37</text>
<text x="147.2" y="45.6">38</text>
<text x="147.2" y="43.5">39</text>
<text x="264.6" y="43.7">O</text>
<text x="126.3" y="49.9">5</text>
<text x="126.3" y="52.1">6</text>
<text x="147.2" y="52.1">35</text>
<text x="147.2" y="49.9">36</text>
<text x="14.2" y="54.3">N</text>
<text x="126.3" y="54.2">7</text>
<text x="126.3" y="56.4">8</text>
<text x="126.3" y="58.5">9</text>
<text x="147.2" y="58.5">32</text>
<text x="147.2" y="56.4">33</text>
<text x="147.2" y="54.2">34</text>
<text x="264.6" y="54.3">N</text>
<text x="14.2" y="64.9">M</text>
<text x="125.9" y="60.7">10</text>
<text x="125.9" y="62.8">11</text>
<text x="125.9" y="65">12</text>
<text x="147.2" y="65">29</text>
<text x="147.2" y="62.8">30</text>
<text x="147.2" y="60.7">31</text>
<text x="264.5" y="64.9">M</text>
<text x="125.9" y="67.1">13</text>
<text x="125.9" y="69.3">14</text>
<text x="126.3" y="71.4">15</text>
<text x="147.2" y="71.4">26</text>
<text x="147.2" y="69.3">27</text>
<text x="147.2" y="67.1">28</text>
<text x="14.3" y="75.5">L</text>
<text x="126.3" y="73.6">16</text>
<text x="126.3" y="75.7">17</text>
<text x="126.3" y="77.9">18</text>
<text x="147.2" y="77.9">23</text>
<text x="147.2" y="75.7">24</text>
<text x="147.2" y="73.6">25</text>
<text x="264.7" y="75.5">L</text>
<text x="126.3" y="80">19</text>
<text x="126.3" y="82.2">20</text>
<text x="147.2" y="82.2">21</text>
<text x="147.2" y="80">22</text>
<text x="14.2" y="86">K</text>
<text x="264.6" y="86">K</text>
<text x="105.5" y="93.4">+5V</text>
<text x="14.3" y="96.6">J</text>
<text x="97.5" y="99.4">3</text>
<text x="97.5" y="97.7">2</text>
<text x="97.5" y="101">4</text>
<text x="97.5" y="96.1">1</text>
<text x="264.7" y="96.6">J</text>
<text x="14.4" y="107.2">I</text>
<text x="264.8" y="107.2">I</text>
<text x="14.2" y="117.8">H</text>
<text x="264.6" y="117.8">H</text>
<text x="120.1" y="125.1">15</text>
<text x="120.1" y="123">14</text>
<text x="126.8" y="124.1">2</text>
<text x="126.8" y="121.9">1</text>
<text x="14.2" y="128.3">G</text>
<text x="120.1" y="131.6">18</text>
<text x="120.1" y="129.4">17</text>
<text x="120.1" y="127.3">16</text>
<text x="126.8" y="130.5">5</text>
<text x="126.8" y="128.4">4</text>
<text x="126.8" y="126.2">3</text>
<text x="264.6" y="128.3">G</text>
<text x="120.1" y="135.9">20</text>
<text x="120.1" y="133.7">19</text>
<text x="126.8" y="137">8</text>
<text x="126.8" y="134.8">7</text>
<text x="126.8" y="132.7">6</text>
<text x="14.2" y="138.9">F</text>
<text x="120.1" y="142.3">23</text>
<text x="120.1" y="140.2">22</text>
<text x="120.1" y="138">21</text>
<text x="126.8" y="143.4">11</text>
<text x="126.8" y="141.3">10</text>
<text x="126.8" y="139.1">9</text>
<text x="264.6" y="138.9">F</text>
<text x="14.2" y="149.5">E</text>
<text x="120.1" y="146.6">25</text>
<text x="120.1" y="144.5">24</text>
<text x="126.8" y="147.7">13</text>
<text x="126.8" y="145.6">12</text>
<text x="264.6" y="149.5">E</text>
<text x="14.2" y="160.1">D</text>
<text x="264.6" y="160.1">D</text>
<text x="14.2" y="170.7">C</text>
<text x="68.5" y="169.2">+5V</text>
<text x="74.4" y="169.2">+5V</text>
<text x="80.3" y="169.2">+5V</text>
<text x="264.6" y="170.7">C</text>
<text x="14.2" y="181.2">B</text>
<text x="264.6" y="181.2">B</text>
<text x="14.2" y="191.8">A</text>
<text x="264.6" y="191.8">A</text>
<text x="19" y="196.6">1</text>
<text x="29.6" y="196.6">2</text>
<text x="40.2" y="196.6">3</text>
<text x="50.8" y="196.6">4</text>
<text x="61.3" y="196.6">5</text>
<text x="71.9" y="196.6">6</text>
<text x="82.5" y="196.6">7</text>
<text x="93.1" y="196.6">8</text>
<text x="103.6" y="196.6">9</text>
<text x="114" y="196.6">10</text>
<text x="124.6" y="196.6">11</text>
<text x="135.1" y="196.6">12</text>
<text x="145.7" y="196.6">13</text>
<text x="156.3" y="196.6">14</text>
<text x="166.9" y="196.6">15</text>
<text x="177.4" y="196.6">16</text>
<text x="188" y="196.6">17</text>
<text x="198.6" y="196.6">18</text>
<text x="209.2" y="196.6">19</text>
<text x="219.8" y="196.6">20</text>
<text x="224.1" y="193.7">FILE:</text>
<text x="224.1" y="195.3">PAGE</text>
<text x="224.1" y="192">TITLE</text>
<text x="230.3" y="196.6">21</text>
<text x="233.2" y="195.3">OF</text>
<text x="240.9" y="196.6">22</text>
<text x="242.9" y="193.7">REVISION:</text>
<text x="242.9" y="195.3">DRAWN BY:</text>
<text x="251.5" y="196.6">23</text>
<text x="262.1" y="196.6">24</text>
</g>
<g font-size=".6">
<text x="170.4" y="108">C</text>
<text x="162.3" y="111.2">C</text>
<text x="164.5" y="112.8">B</text>
<text x="170.4" y="112.3">E</text>
<text x="172.6" y="109.6">B</text>
<text x="79" y="119">B</text>
<text x="81.1" y="116.3">E</text>
<text x="162.4" y="115.5">E</text>
<text x="170.4" y="117.1">C</text>
<text x="172.6" y="118.7">B</text>
<text x="81.1" y="120.6">C</text>
<text x="81.1" y="125.5">E</text>
<text x="86.5" y="124.9">B</text>
<text x="88.7" y="122.2">E</text>
<text x="162.3" y="120.3">C</text>
<text x="162.4" y="124.6">E</text>
<text x="164.5" y="121.9">B</text>
<text x="170.4" y="121.4">E</text>
<text x="79" y="128.2">B</text>
<text x="81.1" y="129.8">C</text>
<text x="88.7" y="126.5">C</text>
<text x="88.7" y="131.4">E</text>
<text x="162.3" y="129.4">C</text>
<text x="164.5" y="131.1">B</text>
<text x="170.4" y="126.2">C</text>
<text x="170.4" y="130.5">E</text>
<text x="172.6" y="127.8">B</text>
<text x="79" y="137.8">B</text>
<text x="81.1" y="135.1">E</text>
<text x="86.5" y="134.1">B</text>
<text x="88.7" y="135.7">C</text>
<text x="162.4" y="133.7">E</text>
<text x="170.4" y="135.9">C</text>
<text x="172.6" y="137.5">B</text>
<text x="81.1" y="139.4">C</text>
<text x="86.5" y="143.7">B</text>
<text x="88.7" y="141.1">E</text>
<text x="162.3" y="139.1">C</text>
<text x="162.4" y="143.4">E</text>
<text x="164.5" y="140.7">B</text>
<text x="170.4" y="140.2">E</text>
<text x="79" y="147">B</text>
<text x="81.1" y="148.6">C</text>
<text x="81.1" y="144.3">E</text>
<text x="88.7" y="145.3">C</text>
<text x="162.3" y="148.3">C</text>
<text x="164.5" y="149.9">B</text>
<text x="170.4" y="145">C</text>
<text x="170.4" y="149.3">E</text>
<text x="172.6" y="146.6">B</text>
<text x="81.1" y="153.4">E</text>
<text x="86.5" y="152.9">B</text>
<text x="88.7" y="154.5">C</text>
<text x="88.7" y="150.2">E</text>
<text x="162.4" y="152.6">E</text>
<text x="170.4" y="154.2">C</text>
<text x="172.6" y="155.8">B</text>
<text x="79" y="156.1">B</text>
<text x="81.1" y="157.7">C</text>
<text x="162.3" y="157.4">C</text>
<text x="162.4" y="161.7">E</text>
<text x="164.5" y="159">B</text>
<text x="170.4" y="158.5">E</text>
<text x="162.3" y="166.5">C</text>
<text x="170.4" y="163.3">C</text>
<text x="170.4" y="167.6">E</text>
<text x="172.6" y="164.9">B</text>
<text x="162.4" y="170.8">E</text>
<text x="164.5" y="168.1">B</text>
<text x="170.4" y="172.4">C</text>
<text x="162.3" y="175.7">C</text>
<text x="162.4" y="180">E</text>
<text x="164.5" y="177.3">B</text>
<text x="170.4" y="176.7">E</text>
<text x="172.6" y="174">B</text>
</g>
<g font-size=".4">
<text x="122" y="124.1">/AUTOF</text>
<text x="124.1" y="125.1">DATA0</text>
<text x="124.1" y="123">/STROBE</text>
<text x="122" y="130.5">/SLCTIN</text>
<text x="122" y="126.2">/ERROR</text>
<text x="122.8" y="128.4">/INIT</text>
<text x="124.1" y="131.6">DATA3</text>
<text x="124.1" y="129.4">DATA2</text>
<text x="124.1" y="127.3">DATA1</text>
<text x="122.8" y="137">GND</text>
<text x="122.8" y="134.8">GND</text>
<text x="122.8" y="132.7">GND</text>
<text x="124.1" y="135.9">DATA5</text>
<text x="124.1" y="133.7">DATA4</text>
<text x="122.8" y="143.4">GND</text>
<text x="122.8" y="141.3">GND</text>
<text x="122.8" y="139.1">GND</text>
<text x="124.1" y="142.3">/ACK</text>
<text x="124.1" y="140.2">DATA7</text>
<text x="124.1" y="138">DATA6</text>
<text x="122.8" y="147.7">GND</text>
<text x="122.8" y="145.6">GND</text>
<text x="124.1" y="148.8">SLCT</text>
<text x="124.1" y="146.6">PE</text>
<text x="124.1" y="144.5">BUSY</text>
</g>
</svg>
